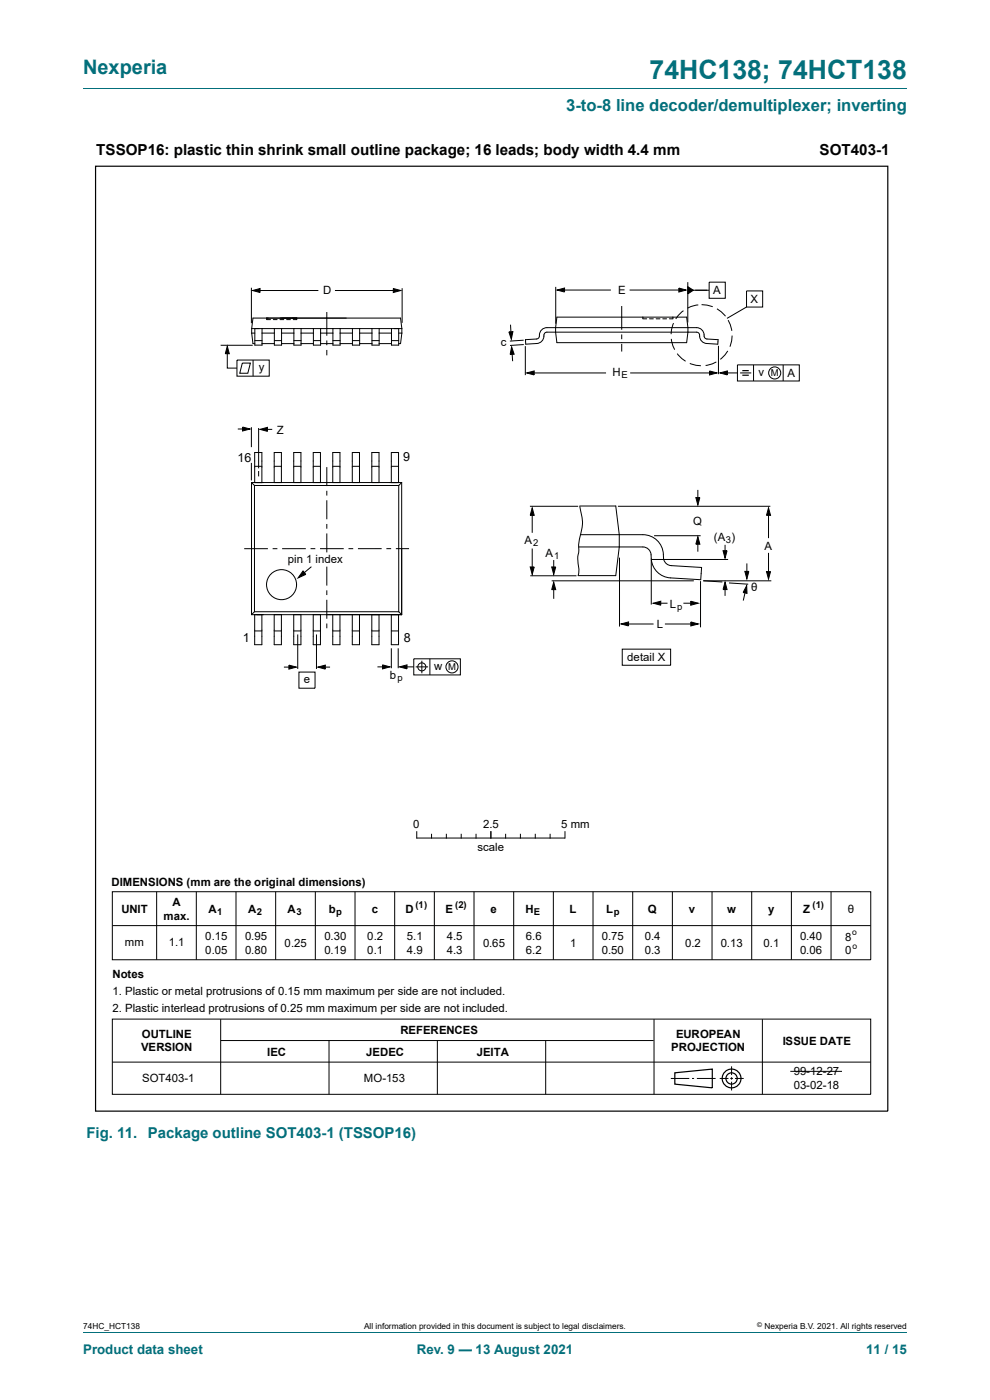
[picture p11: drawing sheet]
<svg xmlns="http://www.w3.org/2000/svg" width="210mm" height="297mm" viewBox="0 0 210 297" stroke-linecap="round" stroke-linejoin="round" font-family="sans-serif">
<path d="M17.6 18.8h174.8" fill="none" stroke="#036f7b" stroke-width=".21"/>
<g fill="none" stroke="#000" stroke-width=".21">
<path d="M145.9 59.9v8.5M150.4 59.9h3.4v3.4h-3.4zM46.8 73.2h6.8M48.2 73.5l.4 1.5h-.8zM48.2 74.1v4h2.1M50.3 76.4h6.8v3.4h-6.8zM51.4 77h1.7l-.5 2.2h-1.7zM53.3 61v7.6M53.4 70.7l.3 2.2h.4M53.4 70.7h.7M53.4 69.7l.3-2.2h31.3l.2 2.2M53.4 69.7v1"/>
<path d="M53.4 69.7h31.8M53.6 61.6l1.6-.4v.9zM53.7 76.4v3.4M54.1 69.7v3.5h1.5v-3.5M54.1 72.3h1.5M54.5 61.6h13M55.6 72.9h2.6M55.6 70.7h2.6M56.6 67.5v.3h.8M58 67.8h.8M58.2 69.7v3.5h1.5v-3.5M58.2 72.3h1.5"/>
<path d="M59.4 67.8h.8M59.7 72.9h2.6M59.7 70.7h2.6M60.8 67.8h.8M62.3 69.7v3.5h1.6v-3.5M62.3 72.3h1.6M62.9 67.5v.3h-.7M63.9 72.9h2.6M63.9 70.7h2.6M66.5 69.7v3.5h1.5v-3.5M66.5 72.3h1.5M68 72.9h2.6"/>
<path d="M68 70.7h2.6M69.3 66.2v5M69.3 72.2v1M69.3 74.2v1.2M70.6 69.7v3.5h1.5v-3.5M70.6 72.3h1.5M71.1 61.6h13.1M72.1 72.9h2.7M72.1 70.7h2.7M74.8 69.7v3.5h1.5v-3.5M74.8 72.3h1.5M76.3 72.9h2.6"/>
<path d="M76.3 70.7h2.6M78.9 69.7v3.5h1.5v-3.5M78.9 72.3h1.5M80.4 72.9h2.6M80.4 70.7h2.6M83 69.7v3.5h1.6v-3.5M83 72.3h1.6M83.4 61.2l1.6 .4-1.6 .5zM84.6 70.7h.6M85.2 70.7l-.2 2.2h-.4M85.2 69.7v1M85.3 61.1v7.4"/>
<path d="M107.9 70.4h.9l-.3 1.6zM108.3 68.9l.1 2.5M108.5 73.6l.6 1.5-.9 .1zM108.6 74.1l.1 2.5M111.1 72.2l-2.9 .2M111.1 73.1l-2.9 .2M111.4 73.4v6.2M111.5 72.1l2.3-.2a.7 .7 0 0 0 .6-.9 1.59 1.59 0 0 1 1.6-1.5h31.8a1.76 1.76 0 0 1 1.6 2l.6 .4 2.3 .2v.9l-2.4-.1a1.77 1.77 0 0 1-1.6-2.1l-.5-.3h-31.8a.7 .7 0 0 0-.6 .8 1.58 1.58 0 0 1-1.5 1.6l-2.4 .1zM111.7 79.1l1.6-.4v.8zM112.5 79.1h16.1M117.9 60.9v7.8M118.1 67.3h27.6l.2 2.2-.2 3.2h-27.6l-.2-2.2z"/>
<path d="M118.2 61.5l1.6-.4v.9zM118.9 61.5h10.7M131.9 64.9v5M131.9 71v1M131.9 73v1.6M133.6 61.5h11.2M133.7 79.1h17.4M136.4 67.3v.3h.8M137.8 67.6h.8M139.2 67.6h.8M140.6 67.6h.8M142.4 71.9l.3 1.5 .4 .8"/>
<path d="M142.7 67.3v.3h-.7M142.9 68.6l-.5 1.3v1M143.7 75l.9 1.1 .8 .5M144 61.1l1.5 .4-1.5 .5zM145 65.9l-1.1 1-.6 .8M145.9 60.8l1.2 .8-1.2 .7zM146.3 77.1l1.4 .4 1 .1M146.5 61.6h3.9M148.1 64.7l-1.5 .3-.8 .4M148.8 64.6l1.2 .1 1.2 .4M150.5 78.7l1.6 .4-1.6 .4zM151.9 76.8l-.8 .4-1.4 .3"/>
<path d="M152.1 65.5l.9 .7 .9 .9M152.4 73.4v6M152.7 79.1l1.6-.4v.8zM153.6 79.1h2.8M154.4 74.4l-.6 .9-1 .9M154.5 67.9l.4 1 .3 1.3M155.3 71.2l-.1 1.1-.4 1.2M156.4 77.4h13.2v3.4h-13.2zM157 79.1h2.4M158.4 61.7h3.4v3.4h-3.4zM158.4 65.1l-4.2 2.4M159.8 77.4v3.4"/>
<path d="M166.1 77.4v3.4M50.4 91h2M51.5 90.6l1.5 .4-1.5 .4zM53.3 90.6v4.3M53.3 98.2v3.7M54 98.9h1.5M54.9 90.8v8.6M54.9 99.9v1.2M55.1 91.1l1.6-.4v.8zM55.8 91.1h1.9M58.2 98.9h1.5M62.3 98.9h1.5"/>
<path d="M66.4 98.9h1.6M69.3 99.1v4M70.6 98.9h1.5M74.7 98.9h1.6M78.9 98.9h1.5M83 98.9h1.5M51.8 116.4h5M53.4 102.4v28M53.4 102.4h31.8M53.4 102.4l.6 .6M54 103v26.8M54 103h30.6"/>
<path d="M54 102.4v-6.4h1.5v6.4M57.8 116.4h1M58.2 102.4v-6.4h1.5v6.4M62.3 102.4v-6.4h1.5v6.4M64.9 116.4h-5.1M65.9 116.4h1M66.4 102.4v-6.4h1.6v6.4M67.9 116.4h5M69.3 104.1v1M69.3 106.1v4.1M69.3 111.2v1M69.3 113.2v4"/>
<path d="M69.3 118.2v1M70.6 102.4v-6.4h1.5v6.4M73.9 116.4h1M74.7 102.4v-6.4h1.6v6.4M78.9 102.4v-6.4h1.5v6.4M81 116.4h-5.1M82 116.4h1M83 102.4v-6.4h1.5v6.4M84 116.4h2.8M84.6 103v26.8M85.2 102.4v28M85.2 102.4l-.6 .6"/>
<path d="M112.4 107.4h10.2M112.9 107.7l.4 1.6h-.8zM112.9 108.3v4.7M112.9 116.4v4.7M117.5 118.8v2.6M122.8 116h13.6a2.04 2.04 0 0 1 1.8 2.7M123 107.3h7.6l.8 6.1v2.6l-.8 6.1h-8l.2-1.2a8.5 8.5 0 0 1 0-4.1v-1.3a20.5 20.5 0 0 0 .7-5.6l-.5-2.5M123.1 113.4h13.3a4.6 4.6 0 0 1 4.4 5.3 1.71 1.71 0 0 0 1.6 1.3l6.4 .4-.2 2.6-6.4-.4a4.3 4.3 0 0 1-4-3.9M131.1 107.4h32.3M131.4 118.3v14.6M138.1 118.7v9.6M138.3 118.7h16.1"/>
<path d="M138.8 113.6h9.8M147.6 105.6h.9l-.5 1.5zM148 113.9l.5 1.5h-.9zM148 103.9v2.4M148 114.6v2.4M153.4 116.8h.8l-.4 1.6zM153.8 115.6v1.9M158.4 119.5v2.6M163 107.7l.4 1.6h-.8zM163 108.8v5.4M163 117.3v4.5M53.4 130.4h31.8"/>
<path d="M54 129.8h30.6M54 129.8l-.6 .6M54 130.4v6.4h1.5v-6.4M54 133.8h1.5M58.2 130.4v6.4h1.5v-6.4M58.2 133.8h1.5M62.3 130.4v6.4h1.5v-6.4M62.3 133.8h1.5M63.2 134.6v7.3M64.3 121.1l.6 .8-1.7 .7zM66.1 120.2l-2.5 2.1M66.4 130.4v6.4h1.6v-6.4"/>
<path d="M66.4 133.8h1.6M67.1 134.6v7.3M69.3 120.2v4M69.3 125.2v1M69.3 127.2v4.1M69.3 132.3v1M70.6 133.8h1.5M70.6 130.4v6.4h1.5v-6.4M74.7 133.8h1.6M74.7 130.4v6.4h1.6v-6.4M78.9 133.8h1.5M78.9 130.4v6.4h1.5v-6.4"/>
<path d="M83 130.4v6.4h1.5v-6.4M83 133.8h1.5M83 137.5v4.3M84.5 137.5v4.3M84.6 129.8l.6 .6M87.8 139.8h9.9v3.4h-9.9zM91.2 139.8v3.4M112.5 120.3h.8l-.4 1.6zM112.5 122.1h9.8M117 123.2h30.2M117 120.3h.9l-.4 1.6zM117.5 123.5l.4 1.6h-.9z"/>
<path d="M117.5 124.5v2.5M131.7 132.4l1.6-.5v.9zM132 137.7h10.3v3.4h-10.3zM132.4 132.4h6.2M138.6 128l1.6-.5v.9zM139.5 128h2.1M141 132.4h6.3M145 128h2M146.5 127.5l1.6 .5-1.6 .4zM146.5 131.9l1.6 .5-1.6 .4zM148.6 123.3v9.8M149.2 123.2l4 .3"/>
<path d="M149.2 123.2h14.4M153.8 123.5l.4 1.6h-.8zM153.8 124.5v1.9M154.6 123.7l4.1 .2M158 121.2h.8l-.4 1.6zM158.2 124.8l-.5 2.6M158.4 124.2l.1 1.7-.9-.2zM162.6 121.3h.8l-.4 1.6zM60.2 141.5h1.9M61.3 141.1l1.6 .4-1.6 .4zM63.4 142.6h3.4v3.4h-3.4zM67.4 141.5l1.6-.4v.8z"/>
<path d="M68.2 141.5h1.8M80.1 141.5h1.8M81.1 141l1.6 .5-1.6 .4zM84.8 141.5l1.5-.5v.9zM85.6 141.5h2.2M88.2 141.5h2.6M89.5 140.2v2.6M88.4 176.4v1.4M88.5 177.8h31.2M91.5 177v.8M94.7 177v.8M97.8 177v.8"/>
<path d="M101 177v.8M104.1 176.4v1.4M107.3 177v.8M110.4 177v.8M113.5 177v.8M116.7 177v.8M119.8 176.4v1.4M23.8 189.2h160.9v14.4h-160.9zM23.9 196.4h160.8M33.2 189.2v14.4M41.6 189.2v14.4M50.1 189.2v14.4"/>
<path d="M58.5 189.2v14.4M66.9 189.2v14.4M75.3 189.2v14.4M83.7 189.1v14.5M92.1 189.2v14.4M100.5 189.2v14.4M109 189.2v14.4M117.4 189.2v14.4M125.8 189.2v14.4M134.2 189.2v14.4M142.6 189.2v14.4M151 189.2v14.4"/>
<path d="M159.5 189.1v14.5M167.9 189.2v14.4M176.3 189.2v14.4M23.8 216.2h160.9v16h-160.9zM46.8 216.2v16M138.7 216.2v16M161.7 216.2v16M23.8 225.3h160.9M46.8 220.7h91.8M69.8 220.7v11.5M92.8 220.7v11.5M115.8 220.7v11.5"/>
<path d="M142.3 228.8h3.9M146.8 228.8h.4M147.8 228.8h4M152.7 228.8h1.8M154.9 228.8h.6M155.2 226.2v1.9M155.2 228.5v.5M155.2 229.5v1.8M155.9 228.8h1.9M167.6 227.3h11"/>
<circle cx="164.3" cy="79.1" r="1.28"/>
<circle cx="59.7" cy="124" r="3.2"/>
<circle cx="89.5" cy="141.5" r=".85"/>
<circle cx="95.9" cy="141.5" r="1.28"/>
</g>
<g fill="none" stroke="#000" stroke-width=".25">
<path d="M20.3 35.3h168v200.4h-168zM157.5 78.6h1.3M157.5 79.6h1.3M143.1 227.6l8-.8v4l-8-.8z"/>
<circle cx="155.2" cy="228.8" r="1.2"/>
<circle cx="155.2" cy="228.8" r="1.99"/>
</g>
<g fill="#000">
<path d="M48.2 73.5l.4 1.5h-.8zM53.6 61.6l1.6-.4v.9zM83.4 61.2l1.6 .4-1.6 .5zM107.9 70.4h.9l-.3 1.6zM108.5 73.6l.6 1.5-.9 .1zM111.7 79.1l1.6-.4v.8zM118.2 61.5l1.6-.4v.9zM144 61.1l1.5 .4-1.5 .5zM145.9 60.8l1.2 .8-1.2 .7zM150.5 78.7l1.6 .4-1.6 .4zM152.7 79.1l1.6-.4v.8zM51.5 90.6l1.5 .4-1.5 .4z"/>
<path d="M55.1 91.1l1.6-.4v.8zM112.9 107.7l.4 1.6h-.8zM148 113.9l.5 1.5h-.9zM147.6 105.6h.9l-.5 1.5zM153.4 116.8h.8l-.4 1.6zM163 107.7l.4 1.6h-.8zM64.3 121.1l.6 .8-1.7 .7zM112.5 120.3h.8l-.4 1.6zM117.5 123.5l.4 1.6h-.9zM117 120.3h.9l-.4 1.6zM131.7 132.4l1.6-.5v.9zM138.6 128l1.6-.5v.9z"/>
<path d="M146.5 127.5l1.6 .5-1.6 .4zM146.5 131.9l1.6 .5-1.6 .4zM153.8 123.5l.4 1.6h-.8zM158.4 124.2l.1 1.7-.9-.2zM158 121.2h.8l-.4 1.6zM162.6 121.3h.8l-.4 1.6zM61.3 141.1l1.6 .4-1.6 .4zM67.4 141.5l1.6-.4v.8zM81.1 141l1.6 .5-1.6 .4zM84.8 141.5l1.5-.5v.9z"/>
</g>
<path d="M68.9 117.4h.8v2.5h-.8z" fill="#fff"/>
<path d="M68.9 117.4h.8v2.5h-.8z" fill="none" stroke="#fff" stroke-width=".21"/>
<path d="M17.6 282.6h174.8" fill="none" stroke="#036f7b" stroke-width=".21"/>
<text font-size="5.6" fill="#036f7b" x="137.8" y="16.8">74HC138; 74HCT138</text>
<text font-size="4.2" fill="#036f7b" x="17.6" y="15.6">Nexperia</text>
<text font-size="3.5" fill="#036f7b" x="120.1" y="23.7">3-to-8 line decoder/demultiplexer; inverting</text>
<g font-size="3.2">
<text x="20.4" y="32.9">TSSOP16: plastic thin shrink small outline package; 16 leads; body width 4.4 mm</text>
<text x="173.8" y="32.9">SOT403-1</text>
</g>
<g font-size="3.2" fill="#036f7b">
<text x="18.3" y="241.4">Fig. 11.</text>
<text x="31.3" y="241.4">Package outline SOT403-1 (TSSOP16)</text>
</g>
<g font-size="2.8" fill="#036f7b">
<text x="17.6" y="287.2">Product data sheet</text>
<text x="88.4" y="287.2">Rev. 9 — 13 August 2021</text>
<text x="183.7" y="287.2">11 / 15</text>
</g>
<g font-size="2.7">
<text x="50.4" y="97.9">16</text>
<text x="85.5" y="97.9">9</text>
<text x="51.5" y="136.2">1</text>
<text x="85.7" y="136.2">8</text>
</g>
<g font-size="2.4">
<text x="68.5" y="62.4">D</text>
<text x="131.2" y="62.4">E</text>
<text x="151.3" y="62.4">A</text>
<text x="159.2" y="64.3">X</text>
<text x="106.3" y="73.4">c</text>
<text x="54.9" y="78.8">y</text>
<text x="130" y="79.7">H</text>
<text x="160.9" y="79.8">v</text>
<text x="167" y="80">A</text>
<text x="58.7" y="92.1">Z</text>
<text x="147" y="111.5">Q</text>
<text x="61.1" y="119.5">pin 1 ind</text>
<text x="70.2" y="119.5">ex</text>
<text x="111.3" y="115.3">A</text>
<text x="115.7" y="118.1">A</text>
<text x="151.4" y="114.8">(A )</text>
<text x="162.1" y="116.7">A</text>
<text x="159.4" y="125.4">θ</text>
<text x="142.1" y="128.9">L</text>
<text x="139.4" y="133.2">L</text>
<text x="92.1" y="142.1">w</text>
<text x="133.1" y="140.2">detail X</text>
<text x="64.5" y="144.9">e</text>
<text x="82.7" y="144">b</text>
<text x="87.7" y="175.7">0</text>
<text x="102.5" y="175.7">2.5</text>
<text x="119" y="175.7">5 mm</text>
<text x="101.3" y="180.4">scale</text>
<text x="23.7" y="188">DIMENSIONS (mm are the original dimensions)</text>
<text x="25.7" y="193.6">UNIT</text>
<text x="34.7" y="195.1">max.</text>
<text x="36.6" y="192.2">A</text>
<text x="44.2" y="193.6">A</text>
<text x="52.6" y="193.6">A</text>
<text x="61" y="193.6">A</text>
<text x="69.8" y="193.6">b</text>
<text x="78.9" y="193.6">c</text>
<text x="86" y="193.6">D</text>
<text x="94.5" y="193.6">E</text>
<text x="104" y="193.6">e</text>
<text x="111.5" y="193.6">H</text>
<text x="120.8" y="193.6">L</text>
<text x="128.6" y="193.6">L</text>
<text x="137.4" y="193.6">Q</text>
<text x="146.1" y="193.6">v</text>
<text x="154.3" y="193.6">w</text>
<text x="163" y="193.6">y</text>
<text x="170.4" y="193.6">Z</text>
<text x="179.9" y="193.6">θ</text>
<text x="26.5" y="200.6">mm</text>
<text x="35.8" y="200.8">1.1</text>
<text x="43.5" y="199.4">0.15</text>
<text x="43.5" y="202.3">0.05</text>
<text x="52" y="199.4">0.95</text>
<text x="52" y="202.3">0.80</text>
<text x="60.4" y="200.9">0.25</text>
<text x="68.8" y="199.4">0.30</text>
<text x="68.8" y="202.3">0.19</text>
<text x="77.9" y="199.4">0.2</text>
<text x="77.9" y="202.3">0.1</text>
<text x="86.3" y="199.4">5.1</text>
<text x="86.3" y="202.3">4.9</text>
<text x="94.8" y="199.4">4.5</text>
<text x="94.8" y="202.3">4.3</text>
<text x="102.5" y="200.8">0.65</text>
<text x="111.5" y="199.4">6.6</text>
<text x="111.5" y="202.3">6.2</text>
<text x="120.9" y="200.8">1</text>
<text x="127.7" y="199.4">0.75</text>
<text x="127.7" y="202.3">0.50</text>
<text x="136.8" y="199.4">0.4</text>
<text x="136.8" y="202.3">0.3</text>
<text x="145.3" y="200.8">0.2</text>
<text x="152.9" y="200.8">0.13</text>
<text x="162" y="200.8">0.1</text>
<text x="169.7" y="199.4">0.40</text>
<text x="169.7" y="202.3">0.06</text>
<text x="179.3" y="199.5">8</text>
<text x="179.3" y="202.5">0</text>
<text x="23.8" y="207.4">Notes</text>
<text x="23.8" y="211">1. Plastic or metal protrusions of 0.15 mm maximum per side are not included.</text>
<text x="23.8" y="214.7">2. Plastic interlead protrusions of 0.25 mm maximum per side are not included.</text>
<text x="30.1" y="220.1">OUTLINE</text>
<text x="84.9" y="219.4">REFERENCES</text>
<text x="143.4" y="220.1">EUROPEAN</text>
<text x="166" y="221.6">ISSUE DATE</text>
<text x="29.9" y="223">VERSION</text>
<text x="56.7" y="224">IEC</text>
<text x="77.7" y="224">JEDEC</text>
<text x="101.1" y="224">JEITA</text>
<text x="142.4" y="223">PROJECTION</text>
<text x="30.1" y="229.6">SOT403-1</text>
<text x="77.2" y="229.6">MO-153</text>
<text x="168.4" y="228.1">99-12-27</text>
<text x="168.4" y="231">03-02-18</text>
</g>
<g font-size="2">
<text x="131.9" y="80.2">E</text>
<text x="163.5" y="79.8">M</text>
<text x="113.1" y="115.9">2</text>
<text x="117.6" y="118.6">1</text>
<text x="154" y="115.3">3</text>
<text x="143.7" y="129.4">p</text>
<text x="95.1" y="142.1">M</text>
<text x="84.3" y="144.6">p</text>
<text x="46.1" y="194.2">1</text>
<text x="54.5" y="194.2">2</text>
<text x="62.9" y="194.2">3</text>
<text x="71.3" y="194.2">p</text>
<text x="88.2" y="192.7">(1)</text>
<text x="96.6" y="192.7">(2)</text>
<text x="113.3" y="194.2">E</text>
<text x="130.2" y="194.2">p</text>
<text x="172.4" y="192.7">(1)</text>
</g>
<g font-size="1.8">
<text x="180.8" y="198.3">o</text>
<text x="180.8" y="201.3">o</text>
<text x="17.6" y="282">74HC_HCT138</text>
<text x="77.2" y="282">All information provided in this document is subject to legal disclaimers.</text>
<text x="162.2" y="282">Nexperia B.V. 2021. All rights reserved</text>
</g>
<text font-size="1.4" x="160.6" y="281.6">©</text>
</svg>
